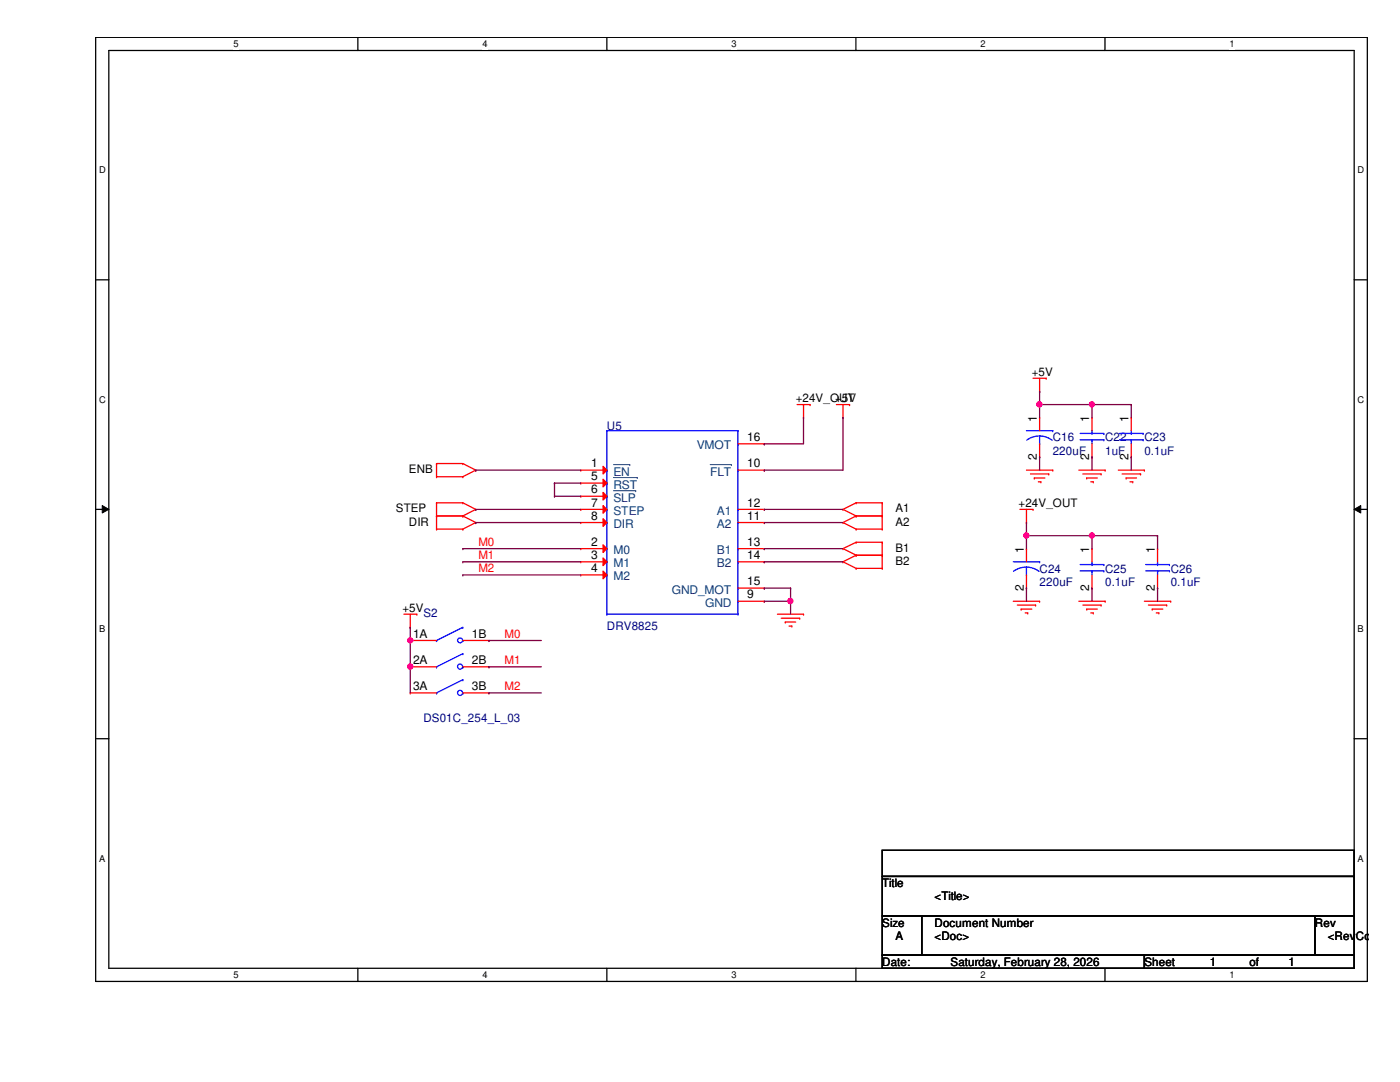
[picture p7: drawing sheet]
<svg xmlns="http://www.w3.org/2000/svg" width="279mm" height="216mm" viewBox="0 0 279 216" stroke-linecap="round" stroke-linejoin="round" font-family="sans-serif">
<path d="M19.1 7.5h253.8v188.3h-253.8zM21.7 10.1h248.6v183.1h-248.6z" fill="none" stroke="#000" stroke-width=".25"/>
<g fill="#fff">
<path d="M46.6 7.7h1v2.1h-1z"/>
<path d="M46.6 193.5h1v2.1h-1z"/>
</g>
<path d="M71.4 7.5v2.6M71.4 193.2v2.6" fill="none" stroke="#000" stroke-width=".25"/>
<g fill="#fff">
<path d="M96.3 7.7h1v2.1h-1z"/>
<path d="M96.3 193.5h1v2.1h-1z"/>
</g>
<path d="M121.1 7.5v2.6M121.1 193.2v2.6" fill="none" stroke="#000" stroke-width=".25"/>
<g fill="#fff">
<path d="M146 7.7h1v2.1h-1z"/>
<path d="M146 193.5h1v2.1h-1z"/>
</g>
<path d="M170.8 7.5v2.6M170.8 193.2v2.6" fill="none" stroke="#000" stroke-width=".25"/>
<g fill="#fff">
<path d="M195.7 7.7h1v2.1h-1z"/>
<path d="M195.7 193.5h1v2.1h-1z"/>
</g>
<path d="M220.5 7.5v2.6M220.5 193.2v2.6" fill="none" stroke="#000" stroke-width=".25"/>
<g fill="#fff">
<path d="M245.4 7.7h1v2.1h-1z"/>
<path d="M245.4 193.5h1v2.1h-1z"/>
<path d="M19.8 32.9h1.3v2.1h-1.3z"/>
<path d="M270.9 32.9h1.3v2.1h-1.3z"/>
<path d="M19.8 78.7h1.3v2.1h-1.3z"/>
<path d="M270.9 78.7h1.3v2.1h-1.3z"/>
</g>
<path d="M19.1 55.8h2.6M270.3 55.8h2.6" fill="none" stroke="#000" stroke-width=".25"/>
<g fill="#fff">
<path d="M19.8 124.5h1.2v2.1h-1.2z"/>
<path d="M270.9 124.5h1.3v2.1h-1.3z"/>
</g>
<path d="M19.1 101.6h2.6M270.3 101.6h2.6" fill="none" stroke="#000" stroke-width=".25"/>
<path d="M20.4 100.9l1.3 .7-1.3 .8zM270.3 101.6l1.3-.7v1.5z" fill="#000"/>
<path d="M20.4 100.9l1.3 .7-1.3 .8zM270.3 101.6l1.3-.7v1.5z" fill="none" stroke="#000" stroke-width=".2"/>
<g fill="#fff">
<path d="M19.8 170.3h1.2v2h-1.2z"/>
<path d="M270.9 170.3h1.3v2h-1.3z"/>
</g>
<path d="M19.1 147.4h2.6M270.3 147.4h2.6M176.1 169.7h94.2v5.2h-94.2zM176.1 174.9h94.2v7.9h-94.2zM176.1 182.8h7.8v7.8h-7.8zM176.1 190.6h52.3v2.6h-52.3zM183.9 182.8h78.5v7.8h-78.5zM228.4 190.6h41.9v2.6h-41.9zM262.4 182.8h7.9v7.8h-7.9z" fill="none" stroke="#000" stroke-width=".25"/>
<g fill="none" stroke="#f00" stroke-width=".25">
<path d="M206.2 75.5h2.6M207.5 78.1h.1M207.5 75.5v2.6M208.8 75.5h.1M87.1 95.1h.1M87.1 92.5h.1M87.1 95.1h5.3M87.1 92.5v2.6M87.1 92.5h5.3M92.4 95.1h.1M92.4 92.5h.1M92.4 92.5l2.6 1.3"/>
<path d="M95 93.8h.1M95 93.8l-2.6 1.3M159.1 80.7h2.6M160.4 83.3h.1M160.4 80.7v2.6M161.7 80.7h.1M166.9 80.7h2.6M168.2 83.3h.1M168.2 80.7v2.6M169.5 80.7h.1M204.9 93.8h5.2M205.7 94.6h3.6"/>
<path d="M206.4 95.4h.1M206.4 95.4h2.1M207.2 96.1h.5M207.5 83.3h.1M207.5 91.2h.1M207.5 83.3v2.6M207.5 88.6v2.6M207.7 96.1h.1M209.3 94.6h.1M210.1 93.8h.1M215.3 93.8h5.3M216.1 94.6h3.7"/>
<path d="M216.9 95.4h.1M216.9 95.4h2.1M217.7 96.1h.5M217.9 83.3h.1M217.9 91.2h.1M217.9 83.3v2.6M217.9 88.6v2.6M218.2 96.1h.1M219.8 94.6h.1M220.6 93.8h.1M223.2 93.8h5.2M223.9 94.6h3.7"/>
<path d="M224.7 95.4h.1M224.7 95.4h2.1M225.5 96.1h.6M225.8 83.3h.1M225.8 91.2h.1M225.8 83.3v2.6M225.8 88.6v2.6M226.1 96.1h.1M227.6 94.6h.1M228.4 93.8h.1M87.1 103h.1M87.1 100.3h.1"/>
<path d="M87.1 105.6h.1M87.1 100.3v5.3M87.1 100.3h5.3M87.1 103h5.3M87.1 105.6h5.3M92.4 103h.1M92.4 100.3h.1M92.4 105.6h.1M92.4 100.3l2.6 1.3M92.4 103l2.6 1.3M95 101.6h.1M95 104.3h.1"/>
<path d="M95 101.6l-2.6 1.4M95 104.3l-2.6 1.3M168.2 101.6h.1M168.2 104.3h.1M168.2 109.5h.1M168.2 112.1h.1M168.2 101.6l2.7 1.4M168.2 104.3l2.7 1.3M168.2 109.5l2.7 1.3M168.2 112.1l2.7 1.3M170.9 100.3h.1M170.9 103h.1"/>
<path d="M170.9 105.6h.1M170.9 108.2h.1M170.9 110.8h.1M170.9 113.4h.1M170.9 100.3l-2.7 1.3M170.9 100.3h5.2M170.9 103h5.2M170.9 103l-2.7 1.3M170.9 105.6h5.2M170.9 108.2l-2.7 1.3M170.9 108.2h5.2M170.9 110.8h5.2"/>
<path d="M170.9 110.8l-2.7 1.3M170.9 113.4h5.2M176.1 100.3h.1M176.1 103h.1M176.1 105.6h.1M176.1 108.2h.1M176.1 110.8h.1M176.1 113.4h.1M176.1 100.3v5.3M176.1 108.2v5.2M202.2 120h5.3M203.5 101.6h2.7"/>
<path d="M204.9 104.3h.1M204.9 109.5h.1M204.9 117.3h.1M204.9 101.6v2.7M204.9 109.5v2.6M204.9 114.7v2.6M206.2 101.6h.1M207.5 120h.1M215.3 120h5.3M217.9 109.5h.1M217.9 117.3h.1M217.9 109.5v2.6"/>
<path d="M217.9 114.7v2.6M220.6 120h.1M228.4 120h5.2M231 109.5h.1M231 117.3h.1M231 109.5v2.6M231 114.7v2.6M233.6 120h.1M80.6 122.6h2.6M81.9 125.2h.1M81.9 127.8h.1M81.9 133.1h.1"/>
<path d="M81.9 138.3h.1M81.9 122.6v2.6M81.9 127.8h5.2M81.9 133.1h5.2M81.9 138.3h5.2M83.2 122.6h.1M92.4 127.8h5.2M92.4 133.1h5.2M92.4 138.3h5.2M97.6 127.8h.1M97.6 133.1h.1M97.6 138.3h.1"/>
<path d="M155.2 122.6h5.2M155.9 123.4h3.7M156.7 124.1h.1M156.7 124.1h2.1M157.5 124.9h.5M158 124.9h.1M159.6 123.4h.1M160.4 122.6h.1M203 120.7h3.7M203.8 121.5h.1M203.8 121.5h2.1M204.6 122.3h.5"/>
<path d="M205.1 122.3h.1M206.7 120.7h.1M216.1 120.7h3.7M216.9 121.5h.1M216.9 121.5h2.1M217.7 122.3h.5M218.2 122.3h.1M219.8 120.7h.1M229.2 120.7h3.6M230 121.5h.1M230 121.5h2.1M230.8 122.3h.5"/>
<path d="M231.3 122.3h.1M232.8 120.7h.1"/>
</g>
<g fill="none" stroke="#00f" stroke-width=".25">
<path d="M121.1 85.9h.1M121.1 93.8h.1M121.1 96.4h.1M121.1 99h.1M121.1 85.9h26.2M121.1 85.9v36.7M147.3 85.9h.1M147.3 88.6h.1M147.3 93.8h.1M147.3 85.9v36.7M204.9 85.9h5.2M207.5 88.6h.1"/>
<path d="M207.5 87l1.5 .3 1 .5M207.5 87l-1.2 .1-1.4 .7M207.5 87v1.6M210.1 85.9h.1M215.6 87.8h4.7M215.6 86.5h4.7M217.9 86.5h.1M217.9 87.8h.1M217.9 85.9v.6M217.9 87.8v.8M220.3 87.8h.1M220.3 86.5h.1"/>
<path d="M223.4 87.8h4.7M223.4 86.5h4.7M225.8 86.5h.1M225.8 87.8h.1M225.8 85.9v.6M225.8 87.8v.8M228.1 87.8h.1M228.1 86.5h.1M121.1 109.5h.1M121.1 112.1h.1M121.1 114.7h.1M121.1 101.6h.1"/>
<path d="M121.1 104.3h.1M147.3 120h.1M147.3 112.1h.1M147.3 109.5h.1M147.3 101.6h.1M147.3 104.3h.1M147.3 117.3h.1M202.2 112.1h5.3M204.9 114.7h.1M204.9 113.2l1.5 .3 .9 .5M204.9 113.2l-1.2 .1-1.4 .7M204.9 113.2v1.5"/>
<path d="M207.5 112.1h.1M215.6 113.9h4.7M215.6 112.6h4.7M217.9 112.6h.1M217.9 113.9h.1M217.9 112.1v.5M217.9 113.9v.8M220.3 113.9h.1M220.3 112.6h.1M228.6 113.9h4.8M228.6 112.6h4.8M231 112.6h.1"/>
<path d="M231 113.9h.1M231 112.1v.5M231 113.9v.8M233.4 113.9h.1M233.4 112.6h.1M87.1 127.8h.1M87.1 133.1h.1M87.1 138.3h.1M92.4 125.2h.1M92.4 130.4h.1M92.4 135.6h.1M92.4 127.8h.1"/>
<path d="M92.4 133.1h.1M92.4 138.3h.1M92.4 125.2l-5.3 2.6M92.4 130.4l-5.3 2.7M92.4 135.6l-5.3 2.7M121.1 122.6h.1M121.1 122.6h26.2M147.3 122.6h.1"/>
<circle cx="91.8" cy="133" r=".51"/>
<circle cx="91.8" cy="138.3" r=".51"/>
<circle cx="91.8" cy="127.8" r=".5"/>
</g>
<path d="M120.4 93l.7 .8-.7 .8z" fill="#f00"/>
<path d="M115.9 93.8h.1M115.9 93.8h5.2M120.4 93l.7 .8-.7 .8z" fill="none" stroke="#f00" stroke-width=".25"/>
<path d="M122.4 92.7h3.3M125.7 92.7h.1" fill="none" stroke="#004080" stroke-width=".2"/>
<path d="M120.4 108.7l.7 .8-.7 .7z" fill="#f00"/>
<path d="M115.9 109.5h.1M115.9 109.5h5.2M120.4 108.7l.7 .8-.7 .7z" fill="none" stroke="#f00" stroke-width=".25"/>
<path d="M120.4 111.3l.7 .8-.7 .8z" fill="#f00"/>
<path d="M115.9 112.1h.1M115.9 112.1h5.2M120.4 111.3l.7 .8-.7 .8z" fill="none" stroke="#f00" stroke-width=".25"/>
<path d="M120.4 114l.7 .7-.7 .8z" fill="#f00"/>
<path d="M115.9 114.7h.1M115.9 114.7h5.2M120.4 114l.7 .7-.7 .8z" fill="none" stroke="#f00" stroke-width=".25"/>
<path d="M120.4 95.6l.7 .8-.7 .8z" fill="#f00"/>
<path d="M115.9 96.4h.1M115.9 96.4h5.2M120.4 95.6l.7 .8-.7 .8z" fill="none" stroke="#f00" stroke-width=".25"/>
<path d="M122.4 95.3h4.8M127.2 95.3h.1" fill="none" stroke="#004080" stroke-width=".2"/>
<path d="M120.4 98.3l.7 .7-.7 .8z" fill="#f00"/>
<path d="M115.9 99h.1M115.9 99h5.2M120.4 98.3l.7 .7-.7 .8z" fill="none" stroke="#f00" stroke-width=".25"/>
<path d="M122.4 97.9h4.5M126.9 97.9h.1" fill="none" stroke="#004080" stroke-width=".2"/>
<path d="M120.4 100.9l.7 .7-.7 .8z" fill="#f00"/>
<path d="M115.9 101.6h.1M115.9 101.6h5.2M120.4 100.9l.7 .7-.7 .8z" fill="none" stroke="#f00" stroke-width=".25"/>
<path d="M120.4 103.5l.7 .8-.7 .7z" fill="#f00"/>
<g fill="none" stroke="#f00" stroke-width=".25">
<path d="M147.3 93.8h5.2M147.3 88.6h5.2M152.5 93.8h.1M152.5 88.6h.1M115.9 104.3h.1M115.9 104.3h5.2M120.4 103.5l.7 .8-.7 .7zM147.3 104.3h5.2M147.3 120h5.2M147.3 101.6h5.2M147.3 109.5h5.2M147.3 112.1h5.2"/>
<path d="M147.3 117.3h5.2M152.5 120h.1M152.5 104.3h.1M152.5 101.6h.1M152.5 109.5h.1M152.5 112.1h.1M152.5 117.3h.1"/>
</g>
<path d="M141.7 92.7h4.3M146 92.7h.1" fill="none" stroke="#004080" stroke-width=".2"/>
<path d="M207.5 78.1h.1M207.5 78.1v2.6M207.5 80.7h.1M207.5 80.7h10.4" fill="none" stroke="#800040" stroke-width=".25"/>
<circle cx="217.9" cy="80.7" r=".5" fill="#f0f"/>
<circle cx="217.9" cy="80.7" r=".5" fill="none" stroke="#f0f" stroke-width=".25"/>
<circle cx="207.4" cy="80.7" r=".51" fill="#f0f"/>
<circle cx="207.4" cy="80.7" r=".51" fill="none" stroke="#f0f" stroke-width=".25"/>
<g fill="none" stroke="#800040" stroke-width=".25">
<path d="M95 93.8h.1M95 93.8h20.9M110.7 96.4h.1M110.7 99h.1M110.7 96.4h5.2M110.7 96.4v2.6M110.7 99h5.2M152.5 93.8h.1M152.5 88.6h.1M152.5 93.8h15.7M160.4 83.3h.1M160.4 83.3v5.3h-7.9"/>
<path d="M207.5 80.7h.1M207.5 91.2h.1M207.5 80.7v2.6M207.5 91.2v2.6M217.9 80.7h.1M217.9 91.2h.1M217.9 80.7h7.9M217.9 80.7v2.6M217.9 91.2v2.6M225.8 80.7h.1M225.8 91.2h.1M225.8 80.7v2.6"/>
<path d="M225.8 91.2v2.6M95 101.6h.1M95 104.3h.1M95 101.6h20.9M95 104.3h20.9M152.5 101.6h.1M152.5 104.3h.1M152.5 109.5h.1M152.5 112.1h.1M152.5 101.6h15.7M152.5 104.3h15.7M152.5 109.5h15.7"/>
<path d="M152.5 112.1h15.7M204.9 104.3h.1M204.9 106.9h.1M204.9 104.3v5.2M204.9 106.9h13"/>
</g>
<circle cx="217.9" cy="106.8" r=".5" fill="#f0f"/>
<circle cx="217.9" cy="106.8" r=".5" fill="none" stroke="#f0f" stroke-width=".25"/>
<circle cx="204.8" cy="106.8" r=".5" fill="#f0f"/>
<circle cx="204.8" cy="106.8" r=".5" fill="none" stroke="#f0f" stroke-width=".25"/>
<g fill="none" stroke="#800040" stroke-width=".25">
<path d="M92.4 109.5h.1M92.4 112.1h.1M92.4 114.7h.1M92.4 109.5h23.5M92.4 112.1h23.5M92.4 114.7h23.5M152.5 117.3h.1M152.5 117.3h5.3M157.8 117.3h.1M157.8 117.3v2.7M217.9 106.9h.1M217.9 106.9h13.1"/>
<path d="M217.9 106.9v2.6M231 106.9h.1M231 106.9v2.6"/>
</g>
<circle cx="157.7" cy="119.9" r=".51" fill="#f0f"/>
<circle cx="157.7" cy="119.9" r=".51" fill="none" stroke="#f0f" stroke-width=".25"/>
<path d="M152.5 120h.1M152.5 120h5.3M157.8 120h.1M157.8 120v2.6M204.9 117.3h.1M204.9 117.3v2.7M217.9 117.3h.1M217.9 117.3v2.7M231 117.3h.1M231 117.3v2.7M81.9 125.2h.1M81.9 125.2v2.6" fill="none" stroke="#800040" stroke-width=".25"/>
<circle cx="81.9" cy="127.8" r=".5" fill="#f0f"/>
<circle cx="81.9" cy="127.8" r=".5" fill="none" stroke="#f0f" stroke-width=".25"/>
<path d="M81.9 127.8h.1M81.9 127.8v5.3" fill="none" stroke="#800040" stroke-width=".25"/>
<circle cx="81.9" cy="133" r=".51" fill="#f0f"/>
<circle cx="81.9" cy="133" r=".51" fill="none" stroke="#f0f" stroke-width=".25"/>
<path d="M168.2 83.3h.1M168.2 83.3v10.5M81.9 133.1h.1M81.9 133.1v5.2M97.6 127.8h.1M97.6 133.1h.1M97.6 138.3h.1M97.6 127.8h10.4M97.6 133.1h10.4M97.6 138.3h10.4" fill="none" stroke="#800040" stroke-width=".25"/>
<circle cx="217.9" cy="80.7" r=".5" fill="#f0f"/>
<circle cx="217.9" cy="80.7" r=".5" fill="none" stroke="#f0f" stroke-width=".25"/>
<circle cx="207.4" cy="80.7" r=".51" fill="#f0f"/>
<circle cx="207.4" cy="80.7" r=".51" fill="none" stroke="#f0f" stroke-width=".25"/>
<circle cx="217.9" cy="106.8" r=".5" fill="#f0f"/>
<circle cx="217.9" cy="106.8" r=".5" fill="none" stroke="#f0f" stroke-width=".25"/>
<circle cx="204.8" cy="106.8" r=".5" fill="#f0f"/>
<circle cx="204.8" cy="106.8" r=".5" fill="none" stroke="#f0f" stroke-width=".25"/>
<circle cx="157.7" cy="119.9" r=".51" fill="#f0f"/>
<circle cx="157.7" cy="119.9" r=".51" fill="none" stroke="#f0f" stroke-width=".25"/>
<circle cx="81.9" cy="127.8" r=".5" fill="#f0f"/>
<circle cx="81.9" cy="127.8" r=".5" fill="none" stroke="#f0f" stroke-width=".25"/>
<circle cx="81.9" cy="133" r=".51" fill="#f0f"/>
<circle cx="81.9" cy="133" r=".51" fill="none" stroke="#f0f" stroke-width=".25"/>
<g font-size="2.4" fill="#004080">
<text x="139.1" y="89.7">VMOT</text>
<text x="122.4" y="94.9">EN</text>
<text x="141.7" y="94.9">FLT</text>
<text x="122.4" y="97.5">RST</text>
<text x="122.4" y="100.1">SLP</text>
<text x="122.4" y="102.7">STEP</text>
<text x="122.4" y="105.4">DIR</text>
<text x="143.1" y="105.4">A2</text>
<text x="143.1" y="102.7">A1</text>
<text x="122.4" y="110.6">M0</text>
<text x="122.4" y="113.2">M1</text>
<text x="143.1" y="110.6">B1</text>
<text x="143.1" y="113.2">B2</text>
<text x="122.4" y="115.8">M2</text>
<text x="134.1" y="118.4">GND_MOT</text>
<text x="140.7" y="121.1">GND</text>
</g>
<g font-size="2.4">
<text x="149.1" y="88">16</text>
<text x="206.9" y="84.1" transform="rotate(-90 206.9 84.1)">1</text>
<text x="217.4" y="84.1" transform="rotate(-90 217.4 84.1)">1</text>
<text x="225.2" y="84.1" transform="rotate(-90 225.2 84.1)">1</text>
<text x="118" y="93.3">1</text>
<text x="118" y="95.8">5</text>
<text x="149.1" y="93.3">10</text>
<text x="206.9" y="91.7" transform="rotate(-90 206.9 91.7)">2</text>
<text x="217.4" y="91.7" transform="rotate(-90 217.4 91.7)">2</text>
<text x="225.2" y="91.7" transform="rotate(-90 225.2 91.7)">2</text>
<text x="118" y="98.5">6</text>
<text x="118" y="101.1">7</text>
<text x="149.1" y="101.1">12</text>
<text x="118" y="103.7">8</text>
<text x="149.1" y="103.7">11</text>
<text x="118" y="108.9">2</text>
<text x="118" y="111.5">3</text>
<text x="149.1" y="108.9">13</text>
<text x="149.1" y="111.5">14</text>
<text x="204.3" y="110.3" transform="rotate(-90 204.3 110.3)">1</text>
<text x="217.4" y="110.3" transform="rotate(-90 217.4 110.3)">1</text>
<text x="230.5" y="110.3" transform="rotate(-90 230.5 110.3)">1</text>
<text x="118" y="114.2">4</text>
<text x="149.1" y="119.4">9</text>
<text x="149.1" y="116.8">15</text>
<text x="204.3" y="117.9" transform="rotate(-90 204.3 117.9)">2</text>
<text x="217.4" y="117.9" transform="rotate(-90 217.4 117.9)">2</text>
<text x="230.5" y="117.9" transform="rotate(-90 230.5 117.9)">2</text>
<text x="82.4" y="127.3">1A</text>
<text x="94.2" y="127.3">1B</text>
<text x="82.4" y="132.5">2A</text>
<text x="82.4" y="137.7">3A</text>
<text x="94.2" y="132.5">2B</text>
<text x="94.2" y="137.7">3B</text>
</g>
<g font-size="2.3">
<text x="205.9" y="75">+5V</text>
<text x="158.8" y="80.3">+24V_OUT</text>
<text x="166.7" y="80.3">+5V</text>
<text x="81.6" y="94.4">ENB</text>
<text x="203.3" y="101.2">+24V_OUT</text>
<text x="79" y="102.2">STEP</text>
<text x="81.6" y="104.9">DIR</text>
<text x="178.7" y="102.2">A1</text>
<text x="178.7" y="104.9">A2</text>
<text x="178.7" y="110.1">B1</text>
<text x="178.7" y="112.7">B2</text>
<text x="80.3" y="122.1">+5V</text>
<text x="176.1" y="177">Title</text>
<text x="186.5" y="179.7">&lt;Title&gt;</text>
<text x="176.1" y="184.9">Size</text>
<text x="186.5" y="184.9">Document Number</text>
<text x="262.4" y="184.9">Rev</text>
<text x="178.7" y="187.5">A</text>
<text x="186.5" y="187.5">&lt;Doc&gt;</text>
<text x="265" y="187.5">&lt;RevCo</text>
<text x="176.1" y="192.7">Date:</text>
<text x="189.7" y="192.7">Saturday, February 28, 2026</text>
<text x="228.4" y="192.7">Sheet</text>
<text x="241.5" y="192.7">1</text>
<text x="249.3" y="192.7">of</text>
<text x="257.2" y="192.7">1</text>
</g>
<g font-size="2.3" fill="#000080">
<text x="121.1" y="85.8">U5</text>
<text x="210.1" y="88.1">C16</text>
<text x="220.6" y="88.1">C22</text>
<text x="228.4" y="88.1">C23</text>
<text x="210.1" y="90.7">220uF</text>
<text x="220.6" y="90.7">1uF</text>
<text x="228.4" y="90.7">0.1uF</text>
<text x="207.5" y="114.3">C24</text>
<text x="207.5" y="116.9">220uF</text>
<text x="220.6" y="114.3">C25</text>
<text x="220.6" y="116.9">0.1uF</text>
<text x="233.6" y="114.3">C26</text>
<text x="233.6" y="116.9">0.1uF</text>
<text x="84.5" y="123.1">S2</text>
<text x="121.1" y="125.8">DRV8825</text>
<text x="84.5" y="144.1">DS01C_254_L_03</text>
</g>
<g font-size="2.3" fill="#f00">
<text x="95.5" y="109">M0</text>
<text x="95.5" y="111.6">M1</text>
<text x="95.5" y="114.2">M2</text>
<text x="100.7" y="127.3">M0</text>
<text x="100.7" y="132.5">M1</text>
<text x="100.7" y="137.8">M2</text>
</g>
<g font-size="1.9">
<text x="46.6" y="9.4">5</text>
<text x="96.3" y="9.4">4</text>
<text x="146" y="9.4">3</text>
<text x="195.7" y="9.4">2</text>
<text x="245.4" y="9.4">1</text>
<text x="19.8" y="34.6">D</text>
<text x="270.9" y="34.6">D</text>
<text x="19.8" y="80.3">C</text>
<text x="270.9" y="80.3">C</text>
<text x="19.8" y="126.2">B</text>
<text x="270.9" y="126.2">B</text>
<text x="19.8" y="171.9">A</text>
<text x="270.9" y="171.9">A</text>
<text x="46.6" y="195.2">5</text>
<text x="96.3" y="195.2">4</text>
<text x="146" y="195.2">3</text>
<text x="195.7" y="195.2">2</text>
<text x="245.4" y="195.2">1</text>
</g>
</svg>
